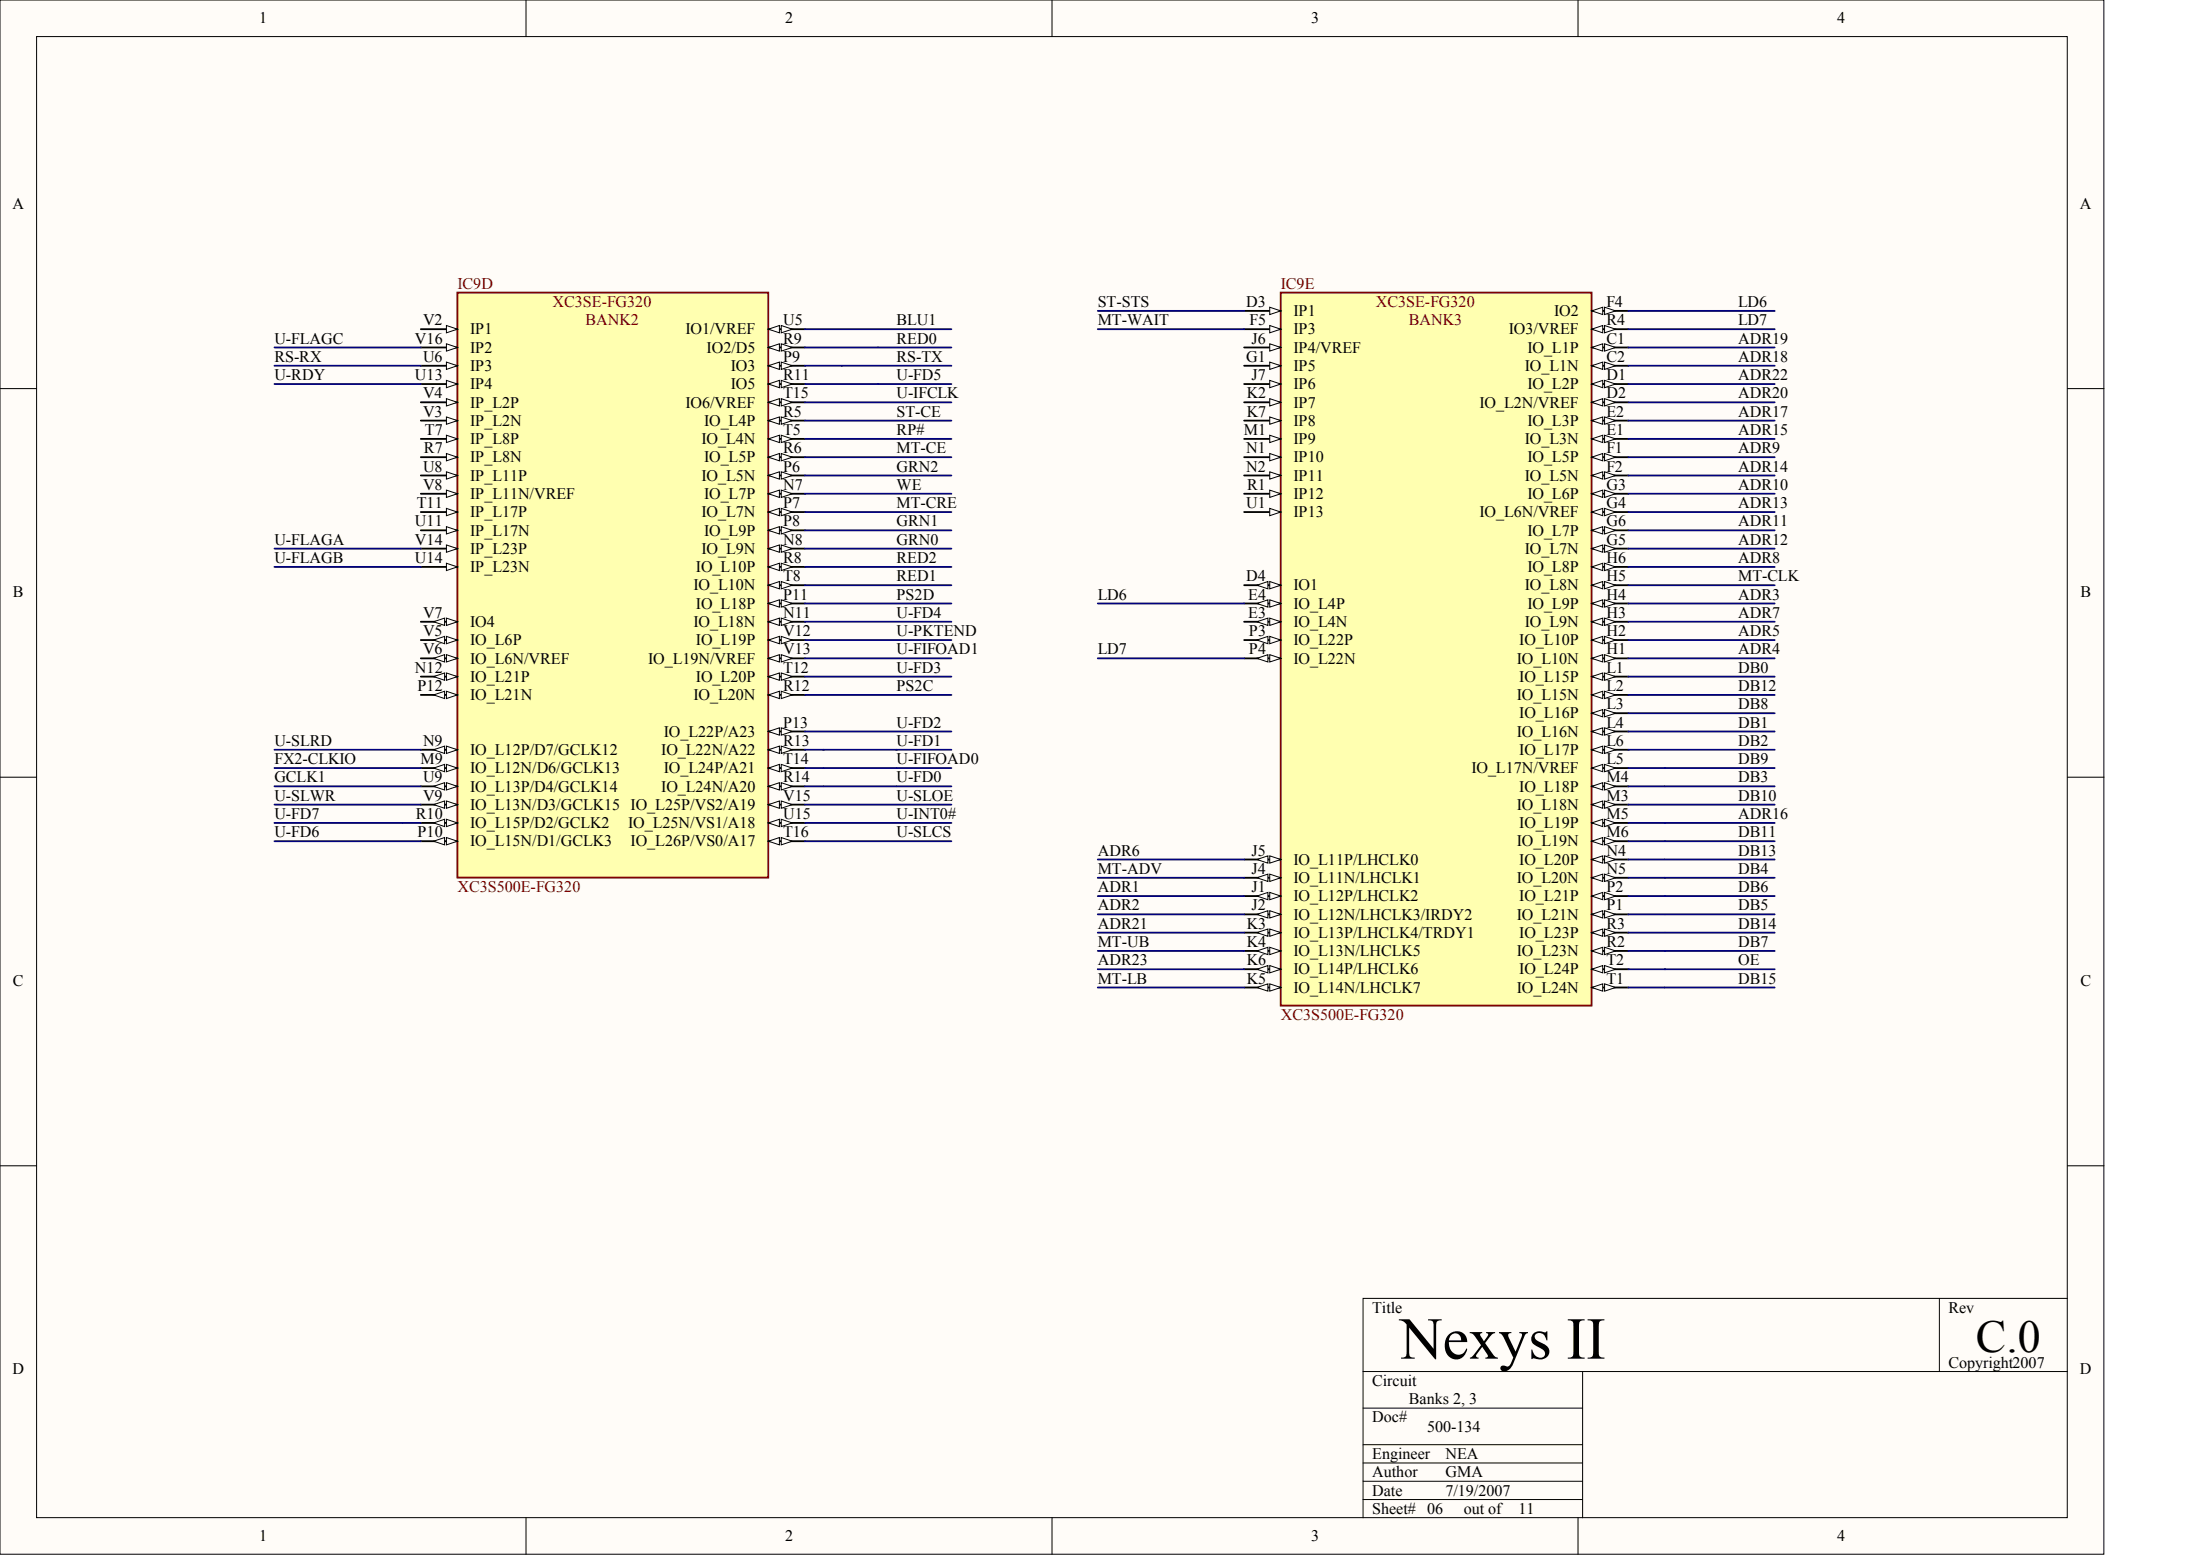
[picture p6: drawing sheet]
<svg xmlns="http://www.w3.org/2000/svg" width="840mm" height="594mm" viewBox="0 0 840 594" stroke-linecap="round" stroke-linejoin="round" font-family="sans-serif">
<g fill="#fffcf8" stroke="#000" stroke-width=".38">
<path d="M0 0h802.9v593h-802.9z"/>
<path d="M14 14h775v565.1h-775z"/>
</g>
<g fill="none" stroke="#000" stroke-width=".38">
<path d="M200.7 0v14M401.5 0v14M602.2 0v14M0 148.3h14M789 148.3h14M0 296.5h14M789 296.5h14M0 444.8h14M789 444.8h14M740.1 495.4v27.9M789 495.4h-268.8v83.7M520.2 523.3h268.8"/>
<path d="M520.2 537.3h83.8M604 523.3v55.8M520.2 558.2h83.8M520.2 551.2h83.8M200.7 579.1v14M401.5 579.1v14M520.2 565.2h83.8M520.2 572.2h83.8M602.2 579.1v14"/>
</g>
<path d="M174.6 111.6h118.6v223.3h-118.6z" fill="#ffffb0" stroke="#800000" stroke-width=".7"/>
<path d="M160.6 125.6h14" fill="none" stroke="#000" stroke-width=".7"/>
<path d="M170.4 124.2l4.2 1.4-4.2 1.4z" fill="#fffcf8" stroke="#000" stroke-width=".38"/>
<path d="M160.6 139.6h14" fill="none" stroke="#000" stroke-width=".7"/>
<path d="M170.4 138.2l4.2 1.4-4.2 1.3z" fill="#fffcf8" stroke="#000" stroke-width=".38"/>
<path d="M160.6 146.5h14" fill="none" stroke="#000" stroke-width=".7"/>
<path d="M170.4 145.1l4.2 1.4-4.2 1.4z" fill="#fffcf8" stroke="#000" stroke-width=".38"/>
<path d="M160.6 132.6h14" fill="none" stroke="#000" stroke-width=".7"/>
<path d="M170.4 131.2l4.2 1.4-4.2 1.4z" fill="#fffcf8" stroke="#000" stroke-width=".38"/>
<path d="M160.6 153.5h14" fill="none" stroke="#000" stroke-width=".7"/>
<path d="M170.4 152.1l4.2 1.4-4.2 1.4z" fill="#fffcf8" stroke="#000" stroke-width=".38"/>
<path d="M160.6 160.5h14" fill="none" stroke="#000" stroke-width=".7"/>
<path d="M170.4 159.1l4.2 1.4-4.2 1.4z" fill="#fffcf8" stroke="#000" stroke-width=".38"/>
<path d="M160.6 167.5h14" fill="none" stroke="#000" stroke-width=".7"/>
<path d="M170.4 166.1l4.2 1.4-4.2 1.4z" fill="#fffcf8" stroke="#000" stroke-width=".38"/>
<path d="M160.6 174.4h14" fill="none" stroke="#000" stroke-width=".7"/>
<path d="M170.4 173l4.2 1.4-4.2 1.4z" fill="#fffcf8" stroke="#000" stroke-width=".38"/>
<path d="M160.6 181.4h14" fill="none" stroke="#000" stroke-width=".7"/>
<path d="M170.4 180l4.2 1.4-4.2 1.4z" fill="#fffcf8" stroke="#000" stroke-width=".38"/>
<path d="M160.6 188.4h14" fill="none" stroke="#000" stroke-width=".7"/>
<path d="M170.4 187l4.2 1.4-4.2 1.4z" fill="#fffcf8" stroke="#000" stroke-width=".38"/>
<path d="M160.6 195.4h14" fill="none" stroke="#000" stroke-width=".7"/>
<path d="M170.4 194l4.2 1.4-4.2 1.4z" fill="#fffcf8" stroke="#000" stroke-width=".38"/>
<path d="M160.6 202.4h14" fill="none" stroke="#000" stroke-width=".7"/>
<path d="M170.4 201l4.2 1.4-4.2 1.3z" fill="#fffcf8" stroke="#000" stroke-width=".38"/>
<path d="M160.6 237.2h14" fill="none" stroke="#000" stroke-width=".7"/>
<g fill="#fffcf8" stroke="#000" stroke-width=".38">
<path d="M170.4 235.8l4.2 1.4-4.2 1.4z"/>
<path d="M165.5 237.2l4.2-1.4v2.8z"/>
</g>
<path d="M160.6 244.2h14" fill="none" stroke="#000" stroke-width=".7"/>
<g fill="#fffcf8" stroke="#000" stroke-width=".38">
<path d="M170.4 242.8l4.2 1.4-4.2 1.4z"/>
<path d="M165.5 244.2l4.2-1.4v2.8z"/>
</g>
<path d="M160.6 251.2h14" fill="none" stroke="#000" stroke-width=".7"/>
<g fill="#fffcf8" stroke="#000" stroke-width=".38">
<path d="M170.4 249.8l4.2 1.4-4.2 1.4z"/>
<path d="M165.5 251.2l4.2-1.4v2.8z"/>
</g>
<path d="M160.6 258.2h14" fill="none" stroke="#000" stroke-width=".7"/>
<g fill="#fffcf8" stroke="#000" stroke-width=".38">
<path d="M170.4 256.8l4.2 1.4-4.2 1.4z"/>
<path d="M165.5 258.2l4.2-1.4v2.8z"/>
</g>
<path d="M160.6 265.1h14" fill="none" stroke="#000" stroke-width=".7"/>
<g fill="#fffcf8" stroke="#000" stroke-width=".38">
<path d="M170.4 263.8l4.2 1.3-4.2 1.4z"/>
<path d="M165.5 265.1l4.2-1.3v2.7z"/>
</g>
<path d="M160.6 286.1h14" fill="none" stroke="#000" stroke-width=".7"/>
<g fill="#fffcf8" stroke="#000" stroke-width=".38">
<path d="M170.4 284.7l4.2 1.4-4.2 1.4z"/>
<path d="M165.5 286.1l4.2-1.4v2.8z"/>
</g>
<path d="M160.6 293.1h14" fill="none" stroke="#000" stroke-width=".7"/>
<g fill="#fffcf8" stroke="#000" stroke-width=".38">
<path d="M170.4 291.7l4.2 1.4-4.2 1.4z"/>
<path d="M165.5 293.1l4.2-1.4v2.8z"/>
</g>
<path d="M160.6 300h14" fill="none" stroke="#000" stroke-width=".7"/>
<g fill="#fffcf8" stroke="#000" stroke-width=".38">
<path d="M170.4 298.6l4.2 1.4-4.2 1.4z"/>
<path d="M165.5 300l4.2-1.4v2.8z"/>
</g>
<path d="M160.6 307h14" fill="none" stroke="#000" stroke-width=".7"/>
<g fill="#fffcf8" stroke="#000" stroke-width=".38">
<path d="M170.4 305.6l4.2 1.4-4.2 1.4z"/>
<path d="M165.5 307l4.2-1.4v2.8z"/>
</g>
<path d="M160.6 314h14" fill="none" stroke="#000" stroke-width=".7"/>
<g fill="#fffcf8" stroke="#000" stroke-width=".38">
<path d="M170.4 312.6l4.2 1.4-4.2 1.4z"/>
<path d="M165.5 314l4.2-1.4v2.8z"/>
</g>
<path d="M160.6 321h14" fill="none" stroke="#000" stroke-width=".7"/>
<g fill="#fffcf8" stroke="#000" stroke-width=".38">
<path d="M170.4 319.6l4.2 1.4-4.2 1.4z"/>
<path d="M165.5 321l4.2-1.4v2.8z"/>
</g>
<path d="M293.3 132.6h13.9" fill="none" stroke="#000" stroke-width=".7"/>
<g fill="#fffcf8" stroke="#000" stroke-width=".38">
<path d="M293.3 132.6l4.2-1.4v2.8z"/>
<path d="M298.2 131.2l4.1 1.4-4.1 1.4z"/>
</g>
<path d="M293.3 146.5h13.9" fill="none" stroke="#000" stroke-width=".7"/>
<g fill="#fffcf8" stroke="#000" stroke-width=".38">
<path d="M293.3 146.5l4.2-1.4v2.8z"/>
<path d="M298.2 145.1l4.1 1.4-4.1 1.4z"/>
</g>
<path d="M293.3 125.6h13.9" fill="none" stroke="#000" stroke-width=".7"/>
<g fill="#fffcf8" stroke="#000" stroke-width=".38">
<path d="M293.3 125.6l4.2-1.4v2.8z"/>
<path d="M298.2 124.2l4.1 1.4-4.1 1.4z"/>
</g>
<path d="M293.3 139.6h13.9" fill="none" stroke="#000" stroke-width=".7"/>
<g fill="#fffcf8" stroke="#000" stroke-width=".38">
<path d="M293.3 139.6l4.2-1.4v2.7z"/>
<path d="M298.2 138.2l4.1 1.4-4.1 1.3z"/>
</g>
<path d="M293.3 153.5h13.9" fill="none" stroke="#000" stroke-width=".7"/>
<g fill="#fffcf8" stroke="#000" stroke-width=".38">
<path d="M293.3 153.5l4.2-1.4v2.8z"/>
<path d="M298.2 152.1l4.1 1.4-4.1 1.4z"/>
</g>
<path d="M293.3 160.5h13.9" fill="none" stroke="#000" stroke-width=".7"/>
<g fill="#fffcf8" stroke="#000" stroke-width=".38">
<path d="M293.3 160.5l4.2-1.4v2.8z"/>
<path d="M298.2 159.1l4.1 1.4-4.1 1.4z"/>
</g>
<path d="M293.3 167.5h13.9" fill="none" stroke="#000" stroke-width=".7"/>
<g fill="#fffcf8" stroke="#000" stroke-width=".38">
<path d="M293.3 167.5l4.2-1.4v2.8z"/>
<path d="M298.2 166.1l4.1 1.4-4.1 1.4z"/>
</g>
<path d="M293.3 174.4h13.9" fill="none" stroke="#000" stroke-width=".7"/>
<g fill="#fffcf8" stroke="#000" stroke-width=".38">
<path d="M293.3 174.4l4.2-1.4v2.8z"/>
<path d="M298.2 173l4.1 1.4-4.1 1.4z"/>
</g>
<path d="M293.3 181.4h13.9" fill="none" stroke="#000" stroke-width=".7"/>
<g fill="#fffcf8" stroke="#000" stroke-width=".38">
<path d="M293.3 181.4l4.2-1.4v2.8z"/>
<path d="M298.2 180l4.1 1.4-4.1 1.4z"/>
</g>
<path d="M293.3 279.1h13.9" fill="none" stroke="#000" stroke-width=".7"/>
<g fill="#fffcf8" stroke="#000" stroke-width=".38">
<path d="M293.3 279.1l4.2-1.4v2.8z"/>
<path d="M298.2 277.7l4.1 1.4-4.1 1.4z"/>
</g>
<path d="M293.3 286.1h13.9" fill="none" stroke="#000" stroke-width=".7"/>
<g fill="#fffcf8" stroke="#000" stroke-width=".38">
<path d="M293.3 286.1l4.2-1.4v2.8z"/>
<path d="M298.2 284.7l4.1 1.4-4.1 1.4z"/>
</g>
<path d="M293.3 293.1h13.9" fill="none" stroke="#000" stroke-width=".7"/>
<g fill="#fffcf8" stroke="#000" stroke-width=".38">
<path d="M293.3 293.1l4.2-1.4v2.8z"/>
<path d="M298.2 291.7l4.1 1.4-4.1 1.4z"/>
</g>
<path d="M293.3 300h13.9" fill="none" stroke="#000" stroke-width=".7"/>
<g fill="#fffcf8" stroke="#000" stroke-width=".38">
<path d="M293.3 300l4.2-1.4v2.8z"/>
<path d="M298.2 298.6l4.1 1.4-4.1 1.4z"/>
</g>
<path d="M293.3 202.4h13.9" fill="none" stroke="#000" stroke-width=".7"/>
<g fill="#fffcf8" stroke="#000" stroke-width=".38">
<path d="M293.3 202.4l4.2-1.4v2.7z"/>
<path d="M298.2 201l4.1 1.4-4.1 1.3z"/>
</g>
<path d="M293.3 209.3h13.9" fill="none" stroke="#000" stroke-width=".7"/>
<g fill="#fffcf8" stroke="#000" stroke-width=".38">
<path d="M293.3 209.3l4.2-1.4v2.8z"/>
<path d="M298.2 207.9l4.1 1.4-4.1 1.4z"/>
</g>
<path d="M293.3 307h13.9" fill="none" stroke="#000" stroke-width=".7"/>
<g fill="#fffcf8" stroke="#000" stroke-width=".38">
<path d="M293.3 307l4.2-1.4v2.8z"/>
<path d="M298.2 305.6l4.1 1.4-4.1 1.4z"/>
</g>
<path d="M293.3 314h13.9" fill="none" stroke="#000" stroke-width=".7"/>
<g fill="#fffcf8" stroke="#000" stroke-width=".38">
<path d="M293.3 314l4.2-1.4v2.8z"/>
<path d="M298.2 312.6l4.1 1.4-4.1 1.4z"/>
</g>
<path d="M293.3 230.3h13.9" fill="none" stroke="#000" stroke-width=".7"/>
<g fill="#fffcf8" stroke="#000" stroke-width=".38">
<path d="M293.3 230.3l4.2-1.4v2.8z"/>
<path d="M298.2 228.9l4.1 1.4-4.1 1.4z"/>
</g>
<path d="M293.3 237.2h13.9" fill="none" stroke="#000" stroke-width=".7"/>
<g fill="#fffcf8" stroke="#000" stroke-width=".38">
<path d="M293.3 237.2l4.2-1.4v2.8z"/>
<path d="M298.2 235.8l4.1 1.4-4.1 1.4z"/>
</g>
<path d="M293.3 244.2h13.9" fill="none" stroke="#000" stroke-width=".7"/>
<g fill="#fffcf8" stroke="#000" stroke-width=".38">
<path d="M293.3 244.2l4.2-1.4v2.8z"/>
<path d="M298.2 242.8l4.1 1.4-4.1 1.4z"/>
</g>
<path d="M293.3 251.2h13.9" fill="none" stroke="#000" stroke-width=".7"/>
<g fill="#fffcf8" stroke="#000" stroke-width=".38">
<path d="M293.3 251.2l4.2-1.4v2.8z"/>
<path d="M298.2 249.8l4.1 1.4-4.1 1.4z"/>
</g>
<path d="M293.3 258.2h13.9" fill="none" stroke="#000" stroke-width=".7"/>
<g fill="#fffcf8" stroke="#000" stroke-width=".38">
<path d="M293.3 258.2l4.2-1.4v2.8z"/>
<path d="M298.2 256.8l4.1 1.4-4.1 1.4z"/>
</g>
<path d="M293.3 265.1h13.9" fill="none" stroke="#000" stroke-width=".7"/>
<g fill="#fffcf8" stroke="#000" stroke-width=".38">
<path d="M293.3 265.1l4.2-1.3v2.7z"/>
<path d="M298.2 263.8l4.1 1.3-4.1 1.4z"/>
</g>
<path d="M293.3 216.3h13.9" fill="none" stroke="#000" stroke-width=".7"/>
<g fill="#fffcf8" stroke="#000" stroke-width=".38">
<path d="M293.3 216.3l4.2-1.4v2.8z"/>
<path d="M298.2 214.9l4.1 1.4-4.1 1.4z"/>
</g>
<path d="M293.3 223.3h13.9" fill="none" stroke="#000" stroke-width=".7"/>
<g fill="#fffcf8" stroke="#000" stroke-width=".38">
<path d="M293.3 223.3l4.2-1.4v2.8z"/>
<path d="M298.2 221.9l4.1 1.4-4.1 1.4z"/>
</g>
<path d="M293.3 321h13.9" fill="none" stroke="#000" stroke-width=".7"/>
<g fill="#fffcf8" stroke="#000" stroke-width=".38">
<path d="M293.3 321l4.2-1.4v2.8z"/>
<path d="M298.2 319.6l4.1 1.4-4.1 1.4z"/>
</g>
<path d="M293.3 188.4h13.9" fill="none" stroke="#000" stroke-width=".7"/>
<g fill="#fffcf8" stroke="#000" stroke-width=".38">
<path d="M293.3 188.4l4.2-1.4v2.8z"/>
<path d="M298.2 187l4.1 1.4-4.1 1.4z"/>
</g>
<path d="M293.3 195.4h13.9" fill="none" stroke="#000" stroke-width=".7"/>
<g fill="#fffcf8" stroke="#000" stroke-width=".38">
<path d="M293.3 195.4l4.2-1.4v2.8z"/>
<path d="M298.2 194l4.1 1.4-4.1 1.4z"/>
</g>
<path d="M160.6 209.3h14" fill="none" stroke="#000" stroke-width=".7"/>
<path d="M170.4 207.9l4.2 1.4-4.2 1.4z" fill="#fffcf8" stroke="#000" stroke-width=".38"/>
<path d="M160.6 216.3h14" fill="none" stroke="#000" stroke-width=".7"/>
<path d="M170.4 214.9l4.2 1.4-4.2 1.4z" fill="#fffcf8" stroke="#000" stroke-width=".38"/>
<path d="M488.8 111.6h118.6v272.1h-118.6z" fill="#ffffb0" stroke="#800000" stroke-width=".7"/>
<path d="M474.8 118.6h14" fill="none" stroke="#000" stroke-width=".7"/>
<path d="M484.6 117.2l4.2 1.4-4.2 1.4z" fill="#fffcf8" stroke="#000" stroke-width=".38"/>
<path d="M474.8 125.6h14" fill="none" stroke="#000" stroke-width=".7"/>
<path d="M484.6 124.2l4.2 1.4-4.2 1.4z" fill="#fffcf8" stroke="#000" stroke-width=".38"/>
<path d="M474.8 132.6h14" fill="none" stroke="#000" stroke-width=".7"/>
<path d="M484.6 131.2l4.2 1.4-4.2 1.4z" fill="#fffcf8" stroke="#000" stroke-width=".38"/>
<path d="M474.8 139.6h14" fill="none" stroke="#000" stroke-width=".7"/>
<path d="M484.6 138.2l4.2 1.4-4.2 1.3z" fill="#fffcf8" stroke="#000" stroke-width=".38"/>
<path d="M474.8 146.5h14" fill="none" stroke="#000" stroke-width=".7"/>
<path d="M484.6 145.1l4.2 1.4-4.2 1.4z" fill="#fffcf8" stroke="#000" stroke-width=".38"/>
<path d="M474.8 153.5h14" fill="none" stroke="#000" stroke-width=".7"/>
<path d="M484.6 152.1l4.2 1.4-4.2 1.4z" fill="#fffcf8" stroke="#000" stroke-width=".38"/>
<path d="M474.8 160.5h14" fill="none" stroke="#000" stroke-width=".7"/>
<path d="M484.6 159.1l4.2 1.4-4.2 1.4z" fill="#fffcf8" stroke="#000" stroke-width=".38"/>
<path d="M474.8 167.5h14" fill="none" stroke="#000" stroke-width=".7"/>
<path d="M484.6 166.1l4.2 1.4-4.2 1.4z" fill="#fffcf8" stroke="#000" stroke-width=".38"/>
<path d="M474.8 174.4h14" fill="none" stroke="#000" stroke-width=".7"/>
<path d="M484.6 173l4.2 1.4-4.2 1.4z" fill="#fffcf8" stroke="#000" stroke-width=".38"/>
<path d="M474.8 181.4h14" fill="none" stroke="#000" stroke-width=".7"/>
<path d="M484.6 180l4.2 1.4-4.2 1.4z" fill="#fffcf8" stroke="#000" stroke-width=".38"/>
<path d="M474.8 188.4h14" fill="none" stroke="#000" stroke-width=".7"/>
<path d="M484.6 187l4.2 1.4-4.2 1.4z" fill="#fffcf8" stroke="#000" stroke-width=".38"/>
<path d="M474.8 195.4h14" fill="none" stroke="#000" stroke-width=".7"/>
<path d="M484.6 194l4.2 1.4-4.2 1.4z" fill="#fffcf8" stroke="#000" stroke-width=".38"/>
<path d="M474.8 237.2h14" fill="none" stroke="#000" stroke-width=".7"/>
<g fill="#fffcf8" stroke="#000" stroke-width=".38">
<path d="M484.6 235.8l4.2 1.4-4.2 1.4z"/>
<path d="M479.7 237.2l4.2-1.4v2.8z"/>
</g>
<path d="M474.8 244.2h14" fill="none" stroke="#000" stroke-width=".7"/>
<g fill="#fffcf8" stroke="#000" stroke-width=".38">
<path d="M484.6 242.8l4.2 1.4-4.2 1.4z"/>
<path d="M479.7 244.2l4.2-1.4v2.8z"/>
</g>
<path d="M474.8 251.2h14" fill="none" stroke="#000" stroke-width=".7"/>
<g fill="#fffcf8" stroke="#000" stroke-width=".38">
<path d="M484.6 249.8l4.2 1.4-4.2 1.4z"/>
<path d="M479.7 251.2l4.2-1.4v2.8z"/>
</g>
<path d="M474.8 327.9h14" fill="none" stroke="#000" stroke-width=".7"/>
<g fill="#fffcf8" stroke="#000" stroke-width=".38">
<path d="M484.6 326.5l4.2 1.4-4.2 1.4z"/>
<path d="M479.7 327.9l4.2-1.4v2.8z"/>
</g>
<path d="M474.8 334.9h14" fill="none" stroke="#000" stroke-width=".7"/>
<g fill="#fffcf8" stroke="#000" stroke-width=".38">
<path d="M484.6 333.5l4.2 1.4-4.2 1.4z"/>
<path d="M479.7 334.9l4.2-1.4v2.8z"/>
</g>
<path d="M474.8 341.9h14" fill="none" stroke="#000" stroke-width=".7"/>
<g fill="#fffcf8" stroke="#000" stroke-width=".38">
<path d="M484.6 340.5l4.2 1.4-4.2 1.4z"/>
<path d="M479.7 341.9l4.2-1.4v2.8z"/>
</g>
<path d="M474.8 348.9h14" fill="none" stroke="#000" stroke-width=".7"/>
<g fill="#fffcf8" stroke="#000" stroke-width=".38">
<path d="M484.6 347.5l4.2 1.4-4.2 1.4z"/>
<path d="M479.7 348.9l4.2-1.4v2.8z"/>
</g>
<path d="M474.8 355.9h14" fill="none" stroke="#000" stroke-width=".7"/>
<g fill="#fffcf8" stroke="#000" stroke-width=".38">
<path d="M484.6 354.5l4.2 1.4-4.2 1.4z"/>
<path d="M479.7 355.9l4.2-1.4v2.8z"/>
</g>
<path d="M474.8 362.8h14" fill="none" stroke="#000" stroke-width=".7"/>
<g fill="#fffcf8" stroke="#000" stroke-width=".38">
<path d="M484.6 361.4l4.2 1.4-4.2 1.4z"/>
<path d="M479.7 362.8l4.2-1.4v2.8z"/>
</g>
<path d="M474.8 369.8h14" fill="none" stroke="#000" stroke-width=".7"/>
<g fill="#fffcf8" stroke="#000" stroke-width=".38">
<path d="M484.6 368.4l4.2 1.4-4.2 1.4z"/>
<path d="M479.7 369.8l4.2-1.4v2.8z"/>
</g>
<path d="M474.8 376.8h14" fill="none" stroke="#000" stroke-width=".7"/>
<g fill="#fffcf8" stroke="#000" stroke-width=".38">
<path d="M484.6 375.4l4.2 1.4-4.2 1.4z"/>
<path d="M479.7 376.8l4.2-1.4v2.8z"/>
</g>
<path d="M607.5 118.6h13.9" fill="none" stroke="#000" stroke-width=".7"/>
<g fill="#fffcf8" stroke="#000" stroke-width=".38">
<path d="M607.5 118.6l4.2-1.4v2.8z"/>
<path d="M612.4 117.2l4.2 1.4-4.2 1.4z"/>
</g>
<path d="M607.5 125.6h13.9" fill="none" stroke="#000" stroke-width=".7"/>
<g fill="#fffcf8" stroke="#000" stroke-width=".38">
<path d="M607.5 125.6l4.2-1.4v2.8z"/>
<path d="M612.4 124.2l4.2 1.4-4.2 1.4z"/>
</g>
<path d="M474.8 230.3h14" fill="none" stroke="#000" stroke-width=".7"/>
<g fill="#fffcf8" stroke="#000" stroke-width=".38">
<path d="M484.6 228.9l4.2 1.4-4.2 1.4z"/>
<path d="M479.7 230.3l4.2-1.4v2.8z"/>
</g>
<path d="M474.8 223.3h14" fill="none" stroke="#000" stroke-width=".7"/>
<g fill="#fffcf8" stroke="#000" stroke-width=".38">
<path d="M484.6 221.9l4.2 1.4-4.2 1.4z"/>
<path d="M479.7 223.3l4.2-1.4v2.8z"/>
</g>
<path d="M607.5 132.6h13.9" fill="none" stroke="#000" stroke-width=".7"/>
<g fill="#fffcf8" stroke="#000" stroke-width=".38">
<path d="M607.5 132.6l4.2-1.4v2.8z"/>
<path d="M612.4 131.2l4.2 1.4-4.2 1.4z"/>
</g>
<path d="M607.5 139.6h13.9" fill="none" stroke="#000" stroke-width=".7"/>
<g fill="#fffcf8" stroke="#000" stroke-width=".38">
<path d="M607.5 139.6l4.2-1.4v2.7z"/>
<path d="M612.4 138.2l4.2 1.4-4.2 1.3z"/>
</g>
<path d="M607.5 146.5h13.9" fill="none" stroke="#000" stroke-width=".7"/>
<g fill="#fffcf8" stroke="#000" stroke-width=".38">
<path d="M607.5 146.5l4.2-1.4v2.8z"/>
<path d="M612.4 145.1l4.2 1.4-4.2 1.4z"/>
</g>
<path d="M607.5 153.5h13.9" fill="none" stroke="#000" stroke-width=".7"/>
<g fill="#fffcf8" stroke="#000" stroke-width=".38">
<path d="M607.5 153.5l4.2-1.4v2.8z"/>
<path d="M612.4 152.1l4.2 1.4-4.2 1.4z"/>
</g>
<path d="M607.5 160.5h13.9" fill="none" stroke="#000" stroke-width=".7"/>
<g fill="#fffcf8" stroke="#000" stroke-width=".38">
<path d="M607.5 160.5l4.2-1.4v2.8z"/>
<path d="M612.4 159.1l4.2 1.4-4.2 1.4z"/>
</g>
<path d="M607.5 167.5h13.9" fill="none" stroke="#000" stroke-width=".7"/>
<g fill="#fffcf8" stroke="#000" stroke-width=".38">
<path d="M607.5 167.5l4.2-1.4v2.8z"/>
<path d="M612.4 166.1l4.2 1.4-4.2 1.4z"/>
</g>
<path d="M607.5 174.4h13.9" fill="none" stroke="#000" stroke-width=".7"/>
<g fill="#fffcf8" stroke="#000" stroke-width=".38">
<path d="M607.5 174.4l4.2-1.4v2.8z"/>
<path d="M612.4 173l4.2 1.4-4.2 1.4z"/>
</g>
<path d="M607.5 181.4h13.9" fill="none" stroke="#000" stroke-width=".7"/>
<g fill="#fffcf8" stroke="#000" stroke-width=".38">
<path d="M607.5 181.4l4.2-1.4v2.8z"/>
<path d="M612.4 180l4.2 1.4-4.2 1.4z"/>
</g>
<path d="M607.5 188.4h13.9" fill="none" stroke="#000" stroke-width=".7"/>
<g fill="#fffcf8" stroke="#000" stroke-width=".38">
<path d="M607.5 188.4l4.2-1.4v2.8z"/>
<path d="M612.4 187l4.2 1.4-4.2 1.4z"/>
</g>
<path d="M607.5 195.4h13.9" fill="none" stroke="#000" stroke-width=".7"/>
<g fill="#fffcf8" stroke="#000" stroke-width=".38">
<path d="M607.5 195.4l4.2-1.4v2.8z"/>
<path d="M612.4 194l4.2 1.4-4.2 1.4z"/>
</g>
<path d="M607.5 216.3h13.9" fill="none" stroke="#000" stroke-width=".7"/>
<g fill="#fffcf8" stroke="#000" stroke-width=".38">
<path d="M607.5 216.3l4.2-1.4v2.8z"/>
<path d="M612.4 214.9l4.2 1.4-4.2 1.4z"/>
</g>
<path d="M607.5 223.3h13.9" fill="none" stroke="#000" stroke-width=".7"/>
<g fill="#fffcf8" stroke="#000" stroke-width=".38">
<path d="M607.5 223.3l4.2-1.4v2.8z"/>
<path d="M612.4 221.9l4.2 1.4-4.2 1.4z"/>
</g>
<path d="M607.5 230.3h13.9" fill="none" stroke="#000" stroke-width=".7"/>
<g fill="#fffcf8" stroke="#000" stroke-width=".38">
<path d="M607.5 230.3l4.2-1.4v2.8z"/>
<path d="M612.4 228.9l4.2 1.4-4.2 1.4z"/>
</g>
<path d="M607.5 237.2h13.9" fill="none" stroke="#000" stroke-width=".7"/>
<g fill="#fffcf8" stroke="#000" stroke-width=".38">
<path d="M607.5 237.2l4.2-1.4v2.8z"/>
<path d="M612.4 235.8l4.2 1.4-4.2 1.4z"/>
</g>
<path d="M607.5 258.2h13.9" fill="none" stroke="#000" stroke-width=".7"/>
<g fill="#fffcf8" stroke="#000" stroke-width=".38">
<path d="M607.5 258.2l4.2-1.4v2.8z"/>
<path d="M612.4 256.8l4.2 1.4-4.2 1.4z"/>
</g>
<path d="M607.5 265.1h13.9" fill="none" stroke="#000" stroke-width=".7"/>
<g fill="#fffcf8" stroke="#000" stroke-width=".38">
<path d="M607.5 265.1l4.2-1.3v2.7z"/>
<path d="M612.4 263.8l4.2 1.3-4.2 1.4z"/>
</g>
<path d="M607.5 286.1h13.9" fill="none" stroke="#000" stroke-width=".7"/>
<g fill="#fffcf8" stroke="#000" stroke-width=".38">
<path d="M607.5 286.1l4.2-1.4v2.8z"/>
<path d="M612.4 284.7l4.2 1.4-4.2 1.4z"/>
</g>
<path d="M607.5 293.1h13.9" fill="none" stroke="#000" stroke-width=".7"/>
<g fill="#fffcf8" stroke="#000" stroke-width=".38">
<path d="M607.5 293.1l4.2-1.4v2.8z"/>
<path d="M612.4 291.7l4.2 1.4-4.2 1.4z"/>
</g>
<path d="M607.5 300h13.9" fill="none" stroke="#000" stroke-width=".7"/>
<g fill="#fffcf8" stroke="#000" stroke-width=".38">
<path d="M607.5 300l4.2-1.4v2.8z"/>
<path d="M612.4 298.6l4.2 1.4-4.2 1.4z"/>
</g>
<path d="M607.5 307h13.9" fill="none" stroke="#000" stroke-width=".7"/>
<g fill="#fffcf8" stroke="#000" stroke-width=".38">
<path d="M607.5 307l4.2-1.4v2.8z"/>
<path d="M612.4 305.6l4.2 1.4-4.2 1.4z"/>
</g>
<path d="M607.5 314h13.9" fill="none" stroke="#000" stroke-width=".7"/>
<g fill="#fffcf8" stroke="#000" stroke-width=".38">
<path d="M607.5 314l4.2-1.4v2.8z"/>
<path d="M612.4 312.6l4.2 1.4-4.2 1.4z"/>
</g>
<path d="M607.5 321h13.9" fill="none" stroke="#000" stroke-width=".7"/>
<g fill="#fffcf8" stroke="#000" stroke-width=".38">
<path d="M607.5 321l4.2-1.4v2.8z"/>
<path d="M612.4 319.6l4.2 1.4-4.2 1.4z"/>
</g>
<path d="M607.5 327.9h13.9" fill="none" stroke="#000" stroke-width=".7"/>
<g fill="#fffcf8" stroke="#000" stroke-width=".38">
<path d="M607.5 327.9l4.2-1.4v2.8z"/>
<path d="M612.4 326.5l4.2 1.4-4.2 1.4z"/>
</g>
<path d="M607.5 334.9h13.9" fill="none" stroke="#000" stroke-width=".7"/>
<g fill="#fffcf8" stroke="#000" stroke-width=".38">
<path d="M607.5 334.9l4.2-1.4v2.8z"/>
<path d="M612.4 333.5l4.2 1.4-4.2 1.4z"/>
</g>
<path d="M607.5 244.2h13.9" fill="none" stroke="#000" stroke-width=".7"/>
<g fill="#fffcf8" stroke="#000" stroke-width=".38">
<path d="M607.5 244.2l4.2-1.4v2.8z"/>
<path d="M612.4 242.8l4.2 1.4-4.2 1.4z"/>
</g>
<path d="M607.5 251.2h13.9" fill="none" stroke="#000" stroke-width=".7"/>
<g fill="#fffcf8" stroke="#000" stroke-width=".38">
<path d="M607.5 251.2l4.2-1.4v2.8z"/>
<path d="M612.4 249.8l4.2 1.4-4.2 1.4z"/>
</g>
<path d="M607.5 272.1h13.9" fill="none" stroke="#000" stroke-width=".7"/>
<g fill="#fffcf8" stroke="#000" stroke-width=".38">
<path d="M607.5 272.1l4.2-1.4v2.8z"/>
<path d="M612.4 270.7l4.2 1.4-4.2 1.4z"/>
</g>
<path d="M607.5 348.9h13.9" fill="none" stroke="#000" stroke-width=".7"/>
<g fill="#fffcf8" stroke="#000" stroke-width=".38">
<path d="M607.5 348.9l4.2-1.4v2.8z"/>
<path d="M612.4 347.5l4.2 1.4-4.2 1.4z"/>
</g>
<path d="M607.5 341.9h13.9" fill="none" stroke="#000" stroke-width=".7"/>
<g fill="#fffcf8" stroke="#000" stroke-width=".38">
<path d="M607.5 341.9l4.2-1.4v2.8z"/>
<path d="M612.4 340.5l4.2 1.4-4.2 1.4z"/>
</g>
<path d="M607.5 202.4h13.9" fill="none" stroke="#000" stroke-width=".7"/>
<g fill="#fffcf8" stroke="#000" stroke-width=".38">
<path d="M607.5 202.4l4.2-1.4v2.7z"/>
<path d="M612.4 201l4.2 1.4-4.2 1.3z"/>
</g>
<path d="M607.5 209.3h13.9" fill="none" stroke="#000" stroke-width=".7"/>
<g fill="#fffcf8" stroke="#000" stroke-width=".38">
<path d="M607.5 209.3l4.2-1.4v2.8z"/>
<path d="M612.4 207.9l4.2 1.4-4.2 1.4z"/>
</g>
<path d="M607.5 279.1h13.9" fill="none" stroke="#000" stroke-width=".7"/>
<g fill="#fffcf8" stroke="#000" stroke-width=".38">
<path d="M607.5 279.1l4.2-1.4v2.8z"/>
<path d="M612.4 277.7l4.2 1.4-4.2 1.4z"/>
</g>
<path d="M607.5 355.9h13.9" fill="none" stroke="#000" stroke-width=".7"/>
<g fill="#fffcf8" stroke="#000" stroke-width=".38">
<path d="M607.5 355.9l4.2-1.4v2.8z"/>
<path d="M612.4 354.5l4.2 1.4-4.2 1.4z"/>
</g>
<path d="M607.5 362.8h13.9" fill="none" stroke="#000" stroke-width=".7"/>
<g fill="#fffcf8" stroke="#000" stroke-width=".38">
<path d="M607.5 362.8l4.2-1.4v2.8z"/>
<path d="M612.4 361.4l4.2 1.4-4.2 1.4z"/>
</g>
<path d="M607.5 376.8h13.9" fill="none" stroke="#000" stroke-width=".7"/>
<g fill="#fffcf8" stroke="#000" stroke-width=".38">
<path d="M607.5 376.8l4.2-1.4v2.8z"/>
<path d="M612.4 375.4l4.2 1.4-4.2 1.4z"/>
</g>
<path d="M607.5 369.8h13.9" fill="none" stroke="#000" stroke-width=".7"/>
<g fill="#fffcf8" stroke="#000" stroke-width=".38">
<path d="M607.5 369.8l4.2-1.4v2.8z"/>
<path d="M612.4 368.4l4.2 1.4-4.2 1.4z"/>
</g>
<g fill="none" stroke="#000080" stroke-width=".7">
<path d="M419 118.6h55.8M621.4 118.6h55.9M104.7 139.6h55.9M104.7 132.6h55.9M307.2 139.6h55.9M307.2 132.6h55.9M307.2 125.6h55.9M419 125.6h55.8M621.4 139.6h55.9M621.4 132.6h55.9M621.4 125.6h55.9M104.7 146.5h55.9"/>
<path d="M307.2 146.5h55.9M307.2 153.5h55.9M621.4 146.5h55.9M621.4 153.5h55.9M307.2 174.4h55.9M307.2 160.5h55.9M307.2 167.5h55.9M621.4 174.4h55.9M621.4 160.5h55.9M621.4 167.5h55.9M307.2 181.4h55.9M307.2 188.4h55.9"/>
<path d="M307.2 195.4h55.9M621.4 181.4h55.9M621.4 188.4h55.9M621.4 195.4h55.9M104.7 209.3h55.9M104.7 216.3h55.9M307.2 202.4h55.9M307.2 209.3h55.9M307.2 216.3h55.9M621.4 202.4h55.9M621.4 209.3h55.9M621.4 216.3h55.9"/>
<path d="M307.2 230.3h55.9M307.2 237.2h55.9M307.2 223.3h55.9M419 230.3h55.8M621.4 230.3h55.9M621.4 237.2h55.9M621.4 223.3h55.9M307.2 258.2h55.9M307.2 244.2h55.9M307.2 251.2h55.9M419 251.2h55.8M621.4 258.2h55.9"/>
<path d="M621.4 244.2h55.9M621.4 251.2h55.9M307.2 265.1h55.9M307.2 279.1h55.9M621.4 265.1h55.9M621.4 272.1h55.9M621.4 279.1h55.9M104.7 286.1h55.9M104.7 293.1h55.9M307.2 286.1h55.9M307.2 293.1h55.9M621.4 286.1h55.9"/>
<path d="M621.4 293.1h55.9M104.7 300h55.9M104.7 307h55.9M104.7 314h55.9M307.2 300h55.9M307.2 307h55.9M307.2 314h55.9M621.4 300h55.9M621.4 307h55.9M621.4 314h55.9M104.7 321h55.9M307.2 321h55.9"/>
<path d="M419 327.9h55.8M419 334.9h55.8M621.4 321h55.9M621.4 327.9h55.9M621.4 334.9h55.9M419 348.9h55.8M419 341.9h55.8M419 355.9h55.8M621.4 348.9h55.9M621.4 341.9h55.9M621.4 355.9h55.9M419 369.8h55.8"/>
<path d="M419 362.8h55.8M419 376.8h55.8M621.4 369.8h55.9M621.4 362.8h55.9M621.4 376.8h55.9"/>
</g>
<text font-size="22.7" x="534.2" y="518.4">Nexys II</text>
<text font-size="17.4" x="754.1" y="515.8">C.0</text>
<g font-size="6.1">
<text x="98.9" y="9">1</text>
<text x="299.6" y="9">2</text>
<text x="500.4" y="9">3</text>
<text x="701.1" y="9">4</text>
<text x="4.7" y="79.6">A</text>
<text x="793.8" y="79.6">A</text>
<text x="419" y="117.1">ST-STS</text>
<text x="475.6" y="117.1">D3</text>
<text x="613.1" y="117.1">F4</text>
<text x="663.3" y="117.1">LD6</text>
<text x="161.4" y="124.1">V2</text>
<text x="298.9" y="124.1">U5</text>
<text x="342.1" y="124.1">BLU1</text>
<text x="419" y="124.1">MT-WAIT</text>
<text x="476.8" y="124.1">F5</text>
<text x="493.7" y="120.6">IP1</text>
<text x="593.1" y="120.6">IO2</text>
<text x="613.1" y="124.1">R4</text>
<text x="663.3" y="124.1">LD7</text>
<text x="104.7" y="131.1">U-FLAGC</text>
<text x="158.4" y="131.1">V16</text>
<text x="179.5" y="127.6">IP1</text>
<text x="261.6" y="127.6">IO1/VREF</text>
<text x="298.9" y="131.1">R9</text>
<text x="342.1" y="131.1">RED0</text>
<text x="477.7" y="131.1">J6</text>
<text x="493.7" y="127.6">IP3</text>
<text x="575.8" y="127.6">IO3/VREF</text>
<text x="613.1" y="131.1">C1</text>
<text x="663.3" y="131.1">ADR19</text>
<text x="179.5" y="134.6">IP2</text>
<text x="269.7" y="134.6">IO2/D5</text>
<text x="493.7" y="134.6">IP4/VREF</text>
<text x="582.9" y="134.6">IO_L1P</text>
<text x="104.7" y="138">RS-RX</text>
<text x="161.4" y="138">U6</text>
<text x="179.5" y="141.5">IP3</text>
<text x="278.9" y="141.5">IO3</text>
<text x="298.9" y="138">P9</text>
<text x="342.1" y="138">RS-TX</text>
<text x="475.6" y="138">G1</text>
<text x="493.7" y="141.5">IP5</text>
<text x="581.9" y="141.5">IO_L1N</text>
<text x="613.1" y="138">C2</text>
<text x="663.3" y="138">ADR18</text>
<text x="104.7" y="145">U-RDY</text>
<text x="158.4" y="145">U13</text>
<text x="179.5" y="148.5">IP4</text>
<text x="278.9" y="148.5">IO5</text>
<text x="298.9" y="145">R11</text>
<text x="342.1" y="145">U-FD5</text>
<text x="477.7" y="145">J7</text>
<text x="493.7" y="148.5">IP6</text>
<text x="582.9" y="148.5">IO_L2P</text>
<text x="613.1" y="145">D1</text>
<text x="663.3" y="145">ADR22</text>
<text x="161.4" y="152">V4</text>
<text x="179.5" y="155.5">IP_L2P</text>
<text x="261.6" y="155.5">IO6/VREF</text>
<text x="298.9" y="152">T15</text>
<text x="342.1" y="152">U-IFCLK</text>
<text x="475.8" y="152">K2</text>
<text x="493.7" y="155.5">IP7</text>
<text x="564.6" y="155.5">IO_L2N/VREF</text>
<text x="613.1" y="152">D2</text>
<text x="663.3" y="152">ADR20</text>
<text x="161.4" y="159">V3</text>
<text x="298.9" y="159">R5</text>
<text x="342.1" y="159">ST-CE</text>
<text x="475.8" y="159">K7</text>
<text x="613.1" y="159">E2</text>
<text x="663.3" y="159">ADR17</text>
<text x="162.1" y="166">T7</text>
<text x="179.5" y="162.5">IP_L2N</text>
<text x="268.7" y="162.5">IO_L4P</text>
<text x="298.9" y="166">T5</text>
<text x="342.1" y="166">RP#</text>
<text x="474.7" y="166">M1</text>
<text x="493.7" y="162.5">IP8</text>
<text x="582.9" y="162.5">IO_L3P</text>
<text x="613.1" y="166">E1</text>
<text x="663.3" y="166">ADR15</text>
<text x="161.8" y="172.9">R7</text>
<text x="179.5" y="169.4">IP_L8P</text>
<text x="267.7" y="169.4">IO_L4N</text>
<text x="298.9" y="172.9">R6</text>
<text x="342.1" y="172.9">MT-CE</text>
<text x="475.6" y="172.9">N1</text>
<text x="493.7" y="169.4">IP9</text>
<text x="581.9" y="169.4">IO_L3N</text>
<text x="613.1" y="172.9">F1</text>
<text x="663.3" y="172.9">ADR9</text>
<text x="161.4" y="179.9">U8</text>
<text x="179.5" y="176.4">IP_L8N</text>
<text x="268.7" y="176.4">IO_L5P</text>
<text x="298.9" y="179.9">P6</text>
<text x="342.1" y="179.9">GRN2</text>
<text x="475.6" y="179.9">N2</text>
<text x="493.7" y="176.4">IP10</text>
<text x="582.9" y="176.4">IO_L5P</text>
<text x="613.1" y="179.9">F2</text>
<text x="663.3" y="179.9">ADR14</text>
<text x="179.5" y="183.4">IP_L11P</text>
<text x="267.7" y="183.4">IO_L5N</text>
<text x="493.7" y="183.4">IP11</text>
<text x="581.9" y="183.4">IO_L5N</text>
<text x="161.4" y="186.9">V8</text>
<text x="179.5" y="190.4">IP_L11N/VREF</text>
<text x="268.7" y="190.4">IO_L7P</text>
<text x="298.9" y="186.9">N7</text>
<text x="342.1" y="186.9">WE</text>
<text x="476" y="186.9">R1</text>
<text x="493.7" y="190.4">IP12</text>
<text x="582.9" y="190.4">IO_L6P</text>
<text x="613.1" y="186.9">G3</text>
<text x="663.3" y="186.9">ADR10</text>
<text x="159.1" y="193.9">T11</text>
<text x="179.5" y="197.4">IP_L17P</text>
<text x="267.7" y="197.4">IO_L7N</text>
<text x="298.9" y="193.9">P7</text>
<text x="342.1" y="193.9">MT-CRE</text>
<text x="475.6" y="193.9">U1</text>
<text x="493.7" y="197.4">IP13</text>
<text x="564.6" y="197.4">IO_L6N/VREF</text>
<text x="613.1" y="193.9">G4</text>
<text x="663.3" y="193.9">ADR13</text>
<text x="158.4" y="200.8">U11</text>
<text x="298.9" y="200.8">P8</text>
<text x="342.1" y="200.8">GRN1</text>
<text x="613.1" y="200.8">G6</text>
<text x="663.3" y="200.8">ADR11</text>
<text x="104.7" y="207.8">U-FLAGA</text>
<text x="158.4" y="207.8">V14</text>
<text x="179.5" y="204.3">IP_L17N</text>
<text x="268.7" y="204.3">IO_L9P</text>
<text x="298.9" y="207.8">N8</text>
<text x="342.1" y="207.8">GRN0</text>
<text x="582.9" y="204.3">IO_L7P</text>
<text x="613.1" y="207.8">G5</text>
<text x="663.3" y="207.8">ADR12</text>
<text x="104.7" y="214.8">U-FLAGB</text>
<text x="158.4" y="214.8">U14</text>
<text x="179.5" y="211.3">IP_L23P</text>
<text x="267.7" y="211.3">IO_L9N</text>
<text x="298.9" y="214.8">R8</text>
<text x="342.1" y="214.8">RED2</text>
<text x="581.9" y="211.3">IO_L7N</text>
<text x="613.1" y="214.8">H6</text>
<text x="663.3" y="214.8">ADR8</text>
<text x="179.5" y="218.3">IP_L23N</text>
<text x="265.6" y="218.3">IO_L10P</text>
<text x="298.9" y="221.8">T8</text>
<text x="342.1" y="221.8">RED1</text>
<text x="475.6" y="221.8">D4</text>
<text x="582.9" y="218.3">IO_L8P</text>
<text x="613.1" y="221.8">H5</text>
<text x="663.3" y="221.8">MT-CLK</text>
<text x="5" y="227.8">B</text>
<text x="264.6" y="225.3">IO_L10N</text>
<text x="493.7" y="225.3">IO1</text>
<text x="581.9" y="225.3">IO_L8N</text>
<text x="794" y="227.8">B</text>
<text x="265.6" y="232.2">IO_L18P</text>
<text x="298.9" y="228.8">P11</text>
<text x="342.1" y="228.8">PS2D</text>
<text x="419" y="228.8">LD6</text>
<text x="476.3" y="228.8">E4</text>
<text x="493.7" y="232.2">IO_L4P</text>
<text x="582.9" y="232.2">IO_L9P</text>
<text x="613.1" y="228.8">H4</text>
<text x="663.3" y="228.8">ADR3</text>
<text x="161.4" y="235.7">V7</text>
<text x="179.5" y="239.2">IO4</text>
<text x="264.6" y="239.2">IO_L18N</text>
<text x="298.9" y="235.7">N11</text>
<text x="342.1" y="235.7">U-FD4</text>
<text x="476.3" y="235.7">E3</text>
<text x="493.7" y="239.2">IO_L4N</text>
<text x="581.9" y="239.2">IO_L9N</text>
<text x="613.1" y="235.7">H3</text>
<text x="663.3" y="235.7">ADR7</text>
<text x="161.4" y="242.7">V5</text>
<text x="298.9" y="242.7">V12</text>
<text x="342.1" y="242.7">U-PKTEND</text>
<text x="476.6" y="242.7">P3</text>
<text x="613.1" y="242.7">H2</text>
<text x="663.3" y="242.7">ADR5</text>
<text x="161.4" y="249.7">V6</text>
<text x="179.5" y="246.2">IO_L6P</text>
<text x="265.6" y="246.2">IO_L19P</text>
<text x="298.9" y="249.7">V13</text>
<text x="342.1" y="249.7">U-FIFOAD1</text>
<text x="419" y="249.7">LD7</text>
<text x="476.6" y="249.7">P4</text>
<text x="493.7" y="246.2">IO_L22P</text>
<text x="579.8" y="246.2">IO_L10P</text>
<text x="613.1" y="249.7">H1</text>
<text x="663.3" y="249.7">ADR4</text>
<text x="158.4" y="256.7">N12</text>
<text x="179.5" y="253.2">IO_L6N/VREF</text>
<text x="247.3" y="253.2">IO_L19N/VREF</text>
<text x="298.9" y="256.7">T12</text>
<text x="342.1" y="256.7">U-FD3</text>
<text x="493.7" y="253.2">IO_L22N</text>
<text x="578.9" y="253.2">IO_L10N</text>
<text x="613.1" y="256.7">L1</text>
<text x="663.3" y="256.7">DB0</text>
<text x="159.3" y="263.6">P12</text>
<text x="179.5" y="260.2">IO_L21P</text>
<text x="265.6" y="260.2">IO_L20P</text>
<text x="298.9" y="263.6">R12</text>
<text x="342.1" y="263.6">PS2C</text>
<text x="579.8" y="260.2">IO_L15P</text>
<text x="613.1" y="263.6">L2</text>
<text x="663.3" y="263.6">DB12</text>
<text x="179.5" y="267.1">IO_L21N</text>
<text x="264.6" y="267.1">IO_L20N</text>
<text x="578.9" y="267.1">IO_L15N</text>
<text x="579.8" y="274.1">IO_L16P</text>
<text x="613.1" y="270.6">L3</text>
<text x="663.3" y="270.6">DB8</text>
<text x="253.3" y="281.1">IO_L22P/A23</text>
<text x="298.9" y="277.6">P13</text>
<text x="342.1" y="277.6">U-FD2</text>
<text x="578.9" y="281.1">IO_L16N</text>
<text x="613.1" y="277.6">L4</text>
<text x="663.3" y="277.6">DB1</text>
<text x="104.7" y="284.6">U-SLRD</text>
<text x="161.4" y="284.6">N9</text>
<text x="298.9" y="284.6">R13</text>
<text x="342.1" y="284.6">U-FD1</text>
<text x="613.1" y="284.6">L6</text>
<text x="663.3" y="284.6">DB2</text>
<text x="104.7" y="291.6">FX2-CLKIO</text>
<text x="160.5" y="291.6">M9</text>
<text x="179.5" y="288.1">IO_L12P/D7/GCLK12</text>
<text x="252.3" y="288.1">IO_L22N/A22</text>
<text x="298.9" y="291.6">T14</text>
<text x="342.1" y="291.6">U-FIFOAD0</text>
<text x="579.8" y="288.1">IO_L17P</text>
<text x="613.1" y="291.6">L5</text>
<text x="663.3" y="291.6">DB9</text>
<text x="104.7" y="298.5">GCLK1</text>
<text x="161.4" y="298.5">U9</text>
<text x="179.5" y="295">IO_L12N/D6/GCLK13</text>
<text x="253.3" y="295">IO_L24P/A21</text>
<text x="298.9" y="298.5">R14</text>
<text x="342.1" y="298.5">U-FD0</text>
<text x="561.5" y="295">IO_L17N/VREF</text>
<text x="613.1" y="298.5">M4</text>
<text x="663.3" y="298.5">DB3</text>
<text x="104.7" y="305.5">U-SLWR</text>
<text x="161.4" y="305.5">V9</text>
<text x="179.5" y="302">IO_L13P/D4/GCLK14</text>
<text x="252.3" y="302">IO_L24N/A20</text>
<text x="298.9" y="305.5">V15</text>
<text x="342.1" y="305.5">U-SLOE</text>
<text x="579.8" y="302">IO_L18P</text>
<text x="613.1" y="305.5">M3</text>
<text x="663.3" y="305.5">DB10</text>
<text x="179.5" y="309">IO_L13N/D3/GCLK15 IO_L25P/VS2/A19</text>
<text x="578.9" y="309">IO_L18N</text>
<text x="104.7" y="312.5">U-FD7</text>
<text x="158.7" y="312.5">R10</text>
<text x="179.5" y="316">IO_L15P/D2/GCLK2</text>
<text x="239.7" y="316">IO_L25N/VS1/A18</text>
<text x="298.9" y="312.5">U15</text>
<text x="342.1" y="312.5">U-INT0#</text>
<text x="579.8" y="316">IO_L19P</text>
<text x="613.1" y="312.5">M5</text>
<text x="663.3" y="312.5">ADR16</text>
<text x="104.7" y="319.5">U-FD6</text>
<text x="159.3" y="319.5">P10</text>
<text x="179.5" y="322.9">IO_L15N/D1/GCLK3</text>
<text x="240.7" y="322.9">IO_L26P/VS0/A17</text>
<text x="298.9" y="319.5">T16</text>
<text x="342.1" y="319.5">U-SLCS</text>
<text x="578.9" y="322.9">IO_L19N</text>
<text x="613.1" y="319.5">M6</text>
<text x="663.3" y="319.5">DB11</text>
<text x="419" y="326.4">ADR6</text>
<text x="477.7" y="326.4">J5</text>
<text x="493.7" y="329.9">IO_L11P/LHCLK0</text>
<text x="579.8" y="329.9">IO_L20P</text>
<text x="613.1" y="326.4">N4</text>
<text x="663.3" y="326.4">DB13</text>
<text x="419" y="333.4">MT-ADV</text>
<text x="477.7" y="333.4">J4</text>
<text x="613.1" y="333.4">N5</text>
<text x="663.3" y="333.4">DB4</text>
<text x="419" y="340.4">ADR1</text>
<text x="477.7" y="340.4">J1</text>
<text x="493.7" y="336.9">IO_L11N/LHCLK1</text>
<text x="578.9" y="336.9">IO_L20N</text>
<text x="613.1" y="340.4">P2</text>
<text x="663.3" y="340.4">DB6</text>
<text x="419" y="347.4">ADR2</text>
<text x="477.7" y="347.4">J2</text>
<text x="493.7" y="343.9">IO_L12P/LHCLK2</text>
<text x="579.8" y="343.9">IO_L21P</text>
<text x="613.1" y="347.4">P1</text>
<text x="663.3" y="347.4">DB5</text>
<text x="493.7" y="350.9">IO_L12N/LHCLK3/IRDY2</text>
<text x="578.9" y="350.9">IO_L21N</text>
<text x="419" y="354.3">ADR21</text>
<text x="475.8" y="354.3">K3</text>
<text x="493.7" y="357.8">IO_L13P/LHCLK4/TRDY1</text>
<text x="579.8" y="357.8">IO_L23P</text>
<text x="613.1" y="354.3">R3</text>
<text x="663.3" y="354.3">DB14</text>
<text x="419" y="361.3">MT-UB</text>
<text x="475.8" y="361.3">K4</text>
<text x="493.7" y="364.8">IO_L13N/LHCLK5</text>
<text x="578.9" y="364.8">IO_L23N</text>
<text x="613.1" y="361.3">R2</text>
<text x="663.3" y="361.3">DB7</text>
<text x="419" y="368.3">ADR23</text>
<text x="475.8" y="368.3">K6</text>
<text x="493.7" y="371.8">IO_L14P/LHCLK6</text>
<text x="579.8" y="371.8">IO_L24P</text>
<text x="613.1" y="368.3">T2</text>
<text x="663.3" y="368.3">OE</text>
<text x="5" y="376.1">C</text>
<text x="419" y="375.3">MT-LB</text>
<text x="475.8" y="375.3">K5</text>
<text x="613.1" y="375.3">T1</text>
<text x="663.3" y="375.3">DB15</text>
<text x="794" y="376.1">C</text>
<text x="493.7" y="378.8">IO_L14N/LHCLK7</text>
<text x="578.9" y="378.8">IO_L24N</text>
<text x="523.7" y="500.9">Title</text>
<text x="743.6" y="500.9">Rev</text>
<text x="743.6" y="521.8">Copyright2007</text>
<text x="4.7" y="524.4">D</text>
<text x="793.8" y="524.4">D</text>
<text x="523.7" y="528.8">Circuit</text>
<text x="537.7" y="535.8">Banks 2, 3</text>
<text x="523.7" y="542.7">Doc#</text>
<text x="544.6" y="546.2">500-134</text>
<text x="523.7" y="556.7">Engineer</text>
<text x="551.6" y="556.7">NEA</text>
<text x="523.7" y="563.7">Author</text>
<text x="551.6" y="563.7">GMA</text>
<text x="523.7" y="570.6">Date</text>
<text x="551.6" y="570.6">7/19/2007</text>
<text x="523.7" y="577.6">Sheet# 06</text>
<text x="558.6" y="577.6">out of</text>
<text x="579.5" y="577.6">11</text>
<text x="98.9" y="588.1">1</text>
<text x="299.6" y="588.1">2</text>
<text x="500.4" y="588.1">3</text>
<text x="701.1" y="588.1">4</text>
</g>
<g font-size="6.1" fill="#800000">
<text x="174.6" y="110.1">IC9D</text>
<text x="488.8" y="110.1">IC9E</text>
<text x="210.9" y="117.1">XC3SE-FG320</text>
<text x="525.1" y="117.1">XC3SE-FG320</text>
<text x="223.4" y="124.1">BANK2</text>
<text x="537.7" y="124.1">BANK3</text>
<text x="174.6" y="340.4">XC3S500E-FG320</text>
<text x="488.8" y="389.2">XC3S500E-FG320</text>
</g>
</svg>
